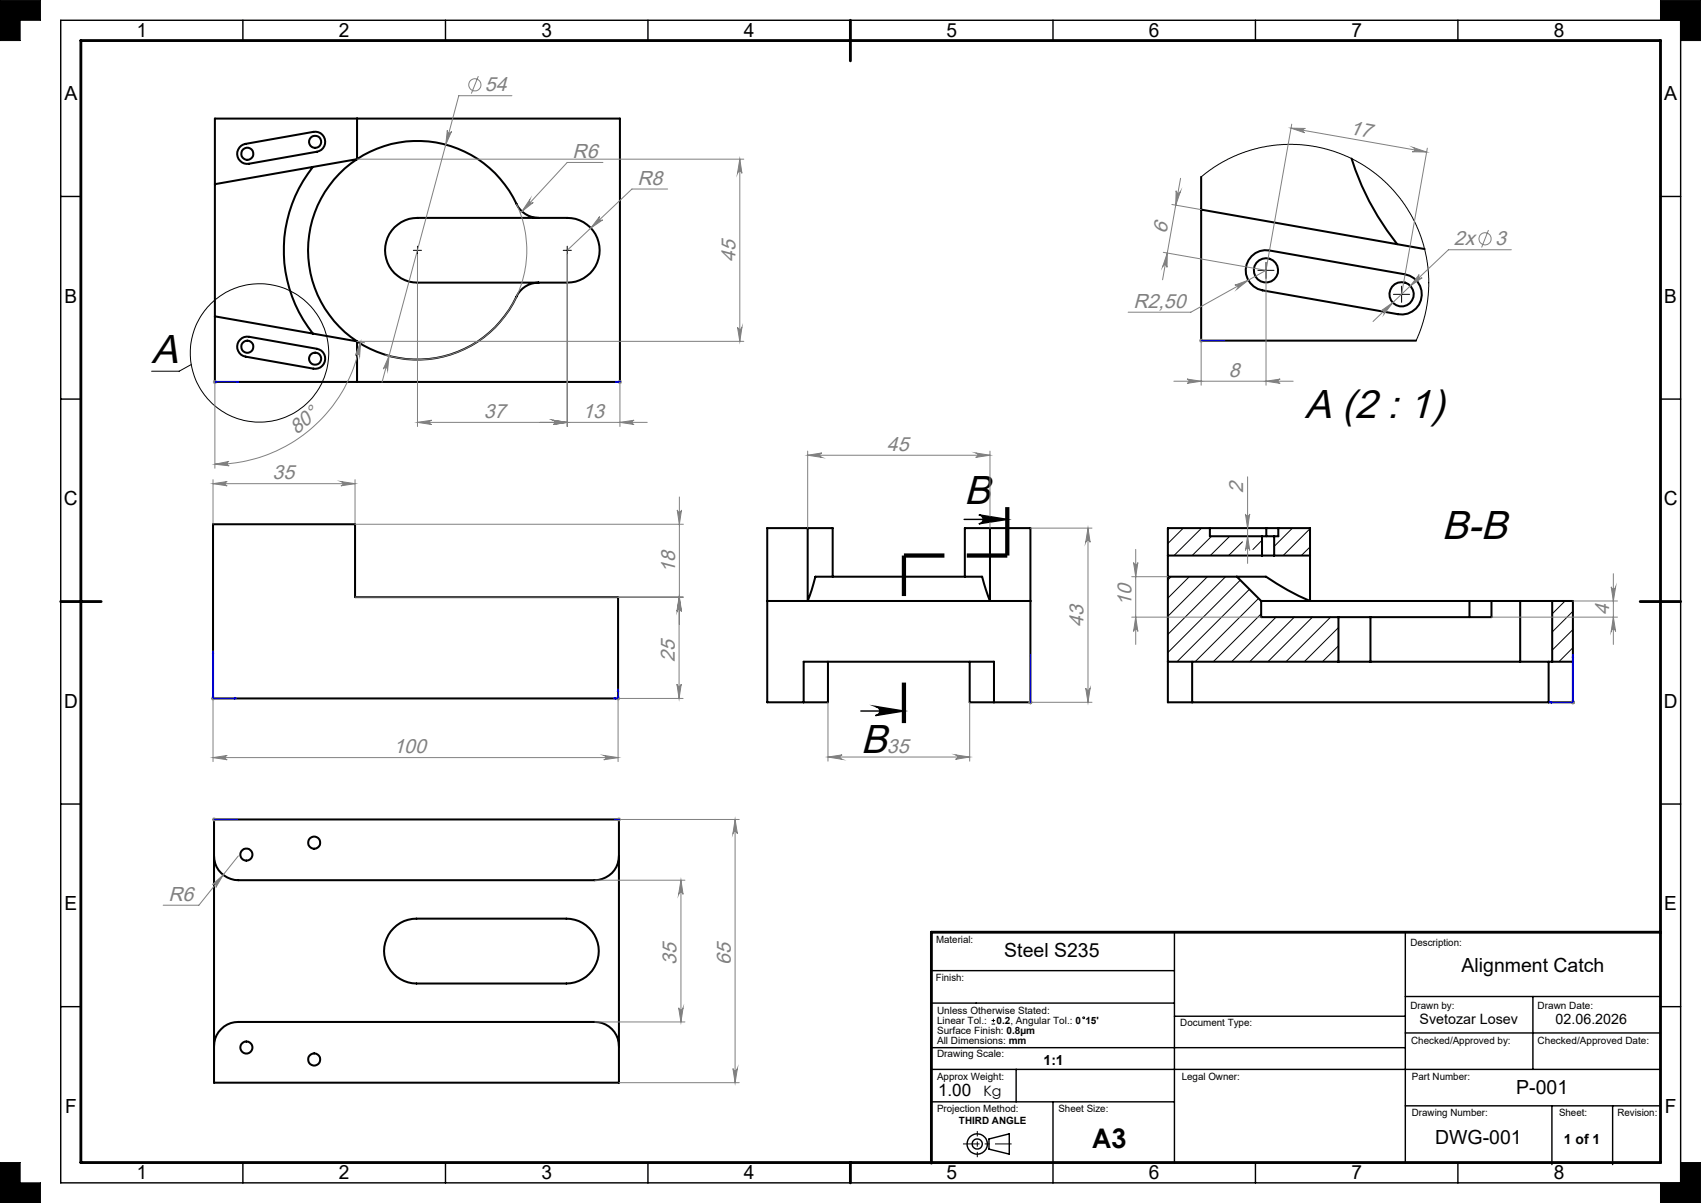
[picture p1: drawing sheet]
<svg xmlns="http://www.w3.org/2000/svg" width="420mm" height="297mm" viewBox="0 0 420 297" stroke-linecap="round" stroke-linejoin="round" font-family="sans-serif">
<g fill="none" stroke="#000" stroke-width=".5">
<path d="M53.1 29.3h100v65h-100zM59.1 36.4l.4-.4 1.1-.5 16.8-2.9a2.49 2.49 0 0 1 2.9 2 2.49 2.49 0 0 1-2.1 2.9l-16.7 2.9a2.48 2.48 0 0 1-2.6-1.2 2.48 2.48 0 0 1 .2-2.8zM88.2 39.3a26.9 26.9 0 0 0 0 45M88.2 39.3a27.1 27.1 0 0 1 39.7 11.8 6.1 6.1 0 0 0 5.1 2.7M88.2 29.3v10M88.2 39.3l-35.1 6.2M333.7 39.2a64.8 64.8 0 0 0 11.3 21.1M77.3 41.2a33.1 33.1 0 0 0 0 41.2M97.4 56.1a8 8 0 0 1 5.7-2.3h37a8 8 0 0 1 8 8 8 8 0 0 1-8 8h-37a8 8 0 0 1-7.4-5 8 8 0 0 1 1.7-8.7zM296.6 43.7v40.4h53M296.6 51.7l55.2 9.8M53.1 78.1l35.1 6.2"/>
<path d="M133 69.8a6 6 0 0 0-5.5 3.4 27 27 0 0 1-39.3 11.1M309 63.2a4.9 4.9 0 0 1 4.4-1.4l33.5 5.9a5 5 0 0 1 4.1 5.8 5 5 0 0 1-5.8 4.1l-33.5-5.9a5 5 0 0 1-2.7-8.5zM59.3 83.9a2.34 2.34 0 0 1 2.2-.8l16.7 3a2.49 2.49 0 0 1 2.1 2.9 2.49 2.49 0 0 1-2.9 2l-16.8-3a2.48 2.48 0 0 1-1.3-4.1zM88.2 84.3v10M52.6 129.4h35.1v18h64.9v25h-100zM199.4 130.4v18l1.9-6h41.2l1.9 6v-18M288.4 137.2h23.2M298.7 130.4v2h12.9M311.6 132.4h3M311.6 137.2h3M311.6 132.4v4.8M312.7 130.4h2.9"/>
<path d="M312.7 130.4h-24.3v43h6M312.7 130.4v2M314.6 137.2h8.9M314.6 132.4v4.8M315.6 130.4h7.9v18M315.6 130.4v2h-1M189.4 148.4h65M205.6 142.4v-12h-16.2v43h9M238.2 142.4v-12h16.2v43h-9M288.4 142.4h17M305.4 142.4l6 6M305.4 142.4h7.2a61.2 61.2 0 0 0 10.9 6"/>
<path d="M311.4 148.4h12.1M311.4 148.4v4h19.1M323.5 148.4h39.3M330.5 152.4h7.9M330.5 152.4v11M338.4 152.4v11M362.8 148.4h5.5M362.8 148.4v4M368.3 148.4h7.1M368.3 148.4v4h-29.9M375.4 148.4h7.9M375.4 148.4v15"/>
<path d="M383.3 148.4h5.1v25h-6M383.3 148.4v15M198.4 173.4v-10h47v10M204.4 163.4v10h-6M239.4 163.4v10h6M288.4 163.4h42.1M294.4 173.4h88M294.4 163.4v10M330.5 163.4h7.9M338.4 163.4h37M375.4 163.4h7.9M382.4 163.4v10"/>
<path d="M383.3 163.4h5.1M52.8 211.3a6 6 0 0 0 6 6h88a6 6 0 0 0 6-6M52.8 202.3h100v65h-100zM97.2 229.2a7.7 7.7 0 0 1 5.6-2.4h37a8 8 0 0 1 8 8 8 8 0 0 1-8 8h-37a8 8 0 0 1-7.3-4.9 8 8 0 0 1 1.7-8.7zM52.8 258.3a6 6 0 0 1 6-6h88a6 6 0 0 1 6 6"/>
<circle cx="61.1" cy="38" r="1.51"/>
<circle cx="77.8" cy="35" r="1.5"/>
<circle cx="312.6" cy="66.7" r="3"/>
<circle cx="346.1" cy="72.7" r="3"/>
<circle cx="61.1" cy="85.6" r="1.51"/>
<circle cx="77.8" cy="88.6" r="1.5"/>
<circle cx="60.8" cy="211" r="1.5"/>
<circle cx="77.6" cy="208" r="1.51"/>
<circle cx="60.8" cy="258.6" r="1.48"/>
<circle cx="77.6" cy="261.6" r="1.51"/>
</g>
<g fill="none" stroke="#000" stroke-width=".25">
<path d="M0 0h10v5h-5v5h-5zM410 0h10v10h-5v-5h-5zM296.6 43.7l2-1.6 3.2-2.1 4.9-2.3 5.1-1.4 2.6-.4 3.5-.3 5.1 .3 3.9 .8 2.2 .6 5.1 2.1 4.7 2.9 3.9 3.4 2.3 2.6 1.8 2.4 1.8 2.9 1.1 2.2 1.9 5.5 .9 5.2 .2 2.1-.1 4.1-.5 3.4-.6 2.7-.9 2.7-1.1 2.6M292.2 130.4l-3.8 3.8M296.7 130.4l-6.8 6.8M299.2 132.4l-4.8 4.8M303.6 132.4l-4.8 4.8M306.8 133.8l-3.4 3.4M311.6 133.4l-2.2 2.3M319.1 130.4l-4.5 4.5M323.5 130.5l-6.7 6.7M323.5 135l-2.2 2.2"/>
<path d="M289.2 142.4l-.8 .8M293.7 142.4l-5.3 5.3M298.1 142.4l-9.7 9.7M302.6 142.4l-14.2 14.2M306.2 143.2l-17.8 17.9M308.5 145.5l-17.9 17.9M310.8 147.7l-15.7 15.7M311.4 151.5l-11.8 11.9M315.1 152.4l-11 11M319.6 152.4l-11 11M324.1 152.4l-11 11M328.5 152.4l-11 11"/>
<path d="M330.5 154.9l-8.4 8.5M330.5 159.5l-4 3.9M386.4 148.4l-3.1 3.1M388.4 150.9l-5.1 5.1M388.4 155.4l-5.1 5.1M388.4 159.9l-3.5 3.5M0 287h5v5h5v5h-10zM415 287h5v10h-10v-5h5z"/>
</g>
<g fill="none" stroke="#000" stroke-width=".35">
<path d="M15 5h400v287h-400zM60 5v5M110 5v5M160 5v5M260 5v5M310 5v5M360 5v5M15 48.5h5M410 48.5h5M15 98.5h5M410 98.5h5M15 198.5h5"/>
<path d="M410 198.5h5M230 239.6h60M290 230.1v57.1M347 230.1v57.1M15 248.5h5M230 258.7h117M230 247.6h60M290 250.9h57M347 255h63M347 246h63M378.5 246v18M410 248.5h5"/>
<path d="M230 272h60M230 264h180M250.9 264v8M260 272v20M347 273h63M383.2 273v14.5M398.2 273v14.5M60 287v5M110 287v5M160 287v5M244.2 281.2l5-1.3v5l-5-1.2zM310 287v5"/>
<path d="M360 287v5"/>
<circle cx="241.3" cy="282.4" r="2.51"/>
<circle cx="241.3" cy="282.4" r="1.25"/>
</g>
<path d="M52.6 160.7l.1 .6h-.2zM52.6 160.7v11.7h5.9M57.9 172.3l.6 .1-.6 .2z" fill="none" stroke="#00f" stroke-width=".25"/>
<path d="M52.1 172.4h1M52.2 172l.8 .8M52.6 171.9v1M53 172l-.8 .8" fill="none" stroke="#808080" stroke-width=".25"/>
<path d="M237.8 282.4h12" fill="none" stroke="#000" stroke-width=".25" stroke-dasharray="15.2 1.3 1.3 1.3" stroke-dashoffset="11.1" stroke-linecap="butt"/>
<path d="M241.3 279.2v6.5" fill="none" stroke="#000" stroke-width=".25" stroke-dasharray="15.2 1.3 1.3 1.3" stroke-dashoffset="13.9" stroke-linecap="butt"/>
<path d="M20 10h390v277h-390zM210 5v10M15 148.5h10M405 148.5h10M410 230.1h-180v57.1M210 287v5" fill="none" stroke="#000" stroke-width=".7"/>
<path d="M57.9 172.3l.6 .1-.6 .2zM52.6 160.7l.1 .6h-.2z" fill="#00f"/>
<path d="M0 0v10h5v-5h5v-5zM0 287v10h10v-5h-5v-5zM415 287v5h-5v5h10v-10zM410 0v5h5v5h5v-10z" fill-rule="evenodd" fill="#000"/>
<g fill="none" stroke="#808080" stroke-width=".25">
<path d="M118.1 18.8l-1.7 4.3M88.2 39.3h95.5M110.5 32.2a.53 .53 0 0 0 .3 .6 .53 .53 0 0 0 .7-.3l-1.4 3.2zM126.4 23.6h-13.1l-19 70.8M182.7 39.3l.5 3.5a.55 .55 0 0 0-.5-.5 .55 .55 0 0 0-.6 .5zM182.7 39.3v45M318.8 31.6l3.5 .1a.54 .54 0 0 0-.6 .5 .54 .54 0 0 0 .4 .6zM318.8 31.6l33.4 5.9M318.9 30.7l-6.3 36-18.6 10.4h-15.4M348.9 36.4l3.3 1.1h-3.5a.54 .54 0 0 0 .6-.5 .54 .54 0 0 0-.4-.6zM352.4 36.6l-6.3 36M127.5 50.3a27 27 0 0 1-4.1 29.2 27 27 0 0 1-28.3 8.1"/>
<path d="M130.8 49.2a.55 .55 0 0 0 .1 .8 .55 .55 0 0 0 .8 0l-2.8 2.2zM148.1 53.5a.55 .55 0 0 0 0 .7 .55 .55 0 0 0 .7 .1l-2.9 2zM148.9 40.1h-8.8l-11.2 12.1M164.9 46.7h-8.9l-15.9 15.1M289.3 50.5l7.3 1.2M290.4 47.1a.54 .54 0 0 0 .5 .6 .54 .54 0 0 0 .6-.4l-1.2 3.4zM291.5 44l-4.4 25.1M367.5 56.8l-1.7 4.3M103.1 62.8v42.5M140.1 62.8v42.5M287.2 62.3l25.4 4.4M288.2 62.5l-.1 3.5a.54 .54 0 0 0-.4-.6 .54 .54 0 0 0-.6 .4z"/>
<path d="M304.9 70.4l3.3-1.2-2.8 2.2a.55 .55 0 0 0 .2-.8 .55 .55 0 0 0-.7-.2zM312.6 68.8v26.3M341 76.8l2.9-2.1-2.2 2.8a.54 .54 0 0 0 0-.7 .54 .54 0 0 0-.7 0zM350.4 67.8a.54 .54 0 0 0 0 .7 .54 .54 0 0 0 .8 .1l-3 2zM373.2 61.7h-15.6l-18.6 17.7M52.6 94.3h1M52.7 93.9l.7 .7M53.1 93.8v21.8M53.4 93.9l-.7 .7M89 84.5l-.2 3.5a.54 .54 0 0 0-.4-.6 .54 .54 0 0 0-.7 .3zM89 84.5a36.5 36.5 0 0 1-35.9 30.1M96.1 87.9l-.4 3.5a.55 .55 0 0 0-.4-.7 .55 .55 0 0 0-.6 .4z"/>
<path d="M152.6 94.3h1M152.7 93.9l.7 .7M153.1 93.8v11.5M153.4 93.9l-.7 .7M182.1 80.8a.55 .55 0 0 0 .6 .5 .55 .55 0 0 0 .5-.5l-.5 3.5zM183.7 84.3h-95.5l1.8 .3M289.8 94.1h29.5M293.1 93.6l3.5 .5-3.5 .5a.53 .53 0 0 0 .5-.5 .53 .53 0 0 0-.5-.5zM296.1 84.1h1M296.2 83.7l.7 .8M296.6 83.6v11.5M296.9 83.7l-.7 .8"/>
<path d="M312.6 94.1l3.5-.5a.53 .53 0 0 0-.5 .5 .53 .53 0 0 0 .5 .5zM52.6 119.4l3.5-.5a.53 .53 0 0 0-.5 .5 .53 .53 0 0 0 .5 .5zM52.6 118.4v11M52.6 119.4h35.1M53.1 114.6l3.5-.7a.55 .55 0 0 0-.5 .6 .55 .55 0 0 0 .5 .5zM84.2 118.9l3.5 .5-3.5 .5a.53 .53 0 0 0 .5-.5 .53 .53 0 0 0-.5-.5zM87.7 118.4v11M103.1 104.3l3.5-.6a.53 .53 0 0 0-.5 .6 .53 .53 0 0 0 .5 .5zM103.1 104.3h56.7M136.6 103.7l3.5 .6-3.5 .5a.53 .53 0 0 0 .5-.5 .53 .53 0 0 0-.5-.6zM153.1 104.3l3.5-.6a.53 .53 0 0 0-.5 .6 .53 .53 0 0 0 .5 .5zM199.4 112.4l3.5-.6a.55 .55 0 0 0-.5 .6 .55 .55 0 0 0 .5 .5z"/>
<path d="M199.4 111.4v19M199.4 112.4h45M240.9 111.8l3.5 .6-3.5 .5a.55 .55 0 0 0 .5-.5 .55 .55 0 0 0-.5-.6zM244.4 111.4v19M308 117.7v21.4M87.7 129.4h81M167.2 125.9a.53 .53 0 0 0 .5 .5 .53 .53 0 0 0 .6-.5l-.6 3.5zM167.7 122.7v31.5M254.4 130.4h15.2M268.6 130.4l.6 3.5a.55 .55 0 0 0-.6-.5 .55 .55 0 0 0-.5 .5zM268.6 130.4v43M279.9 138.9a.53 .53 0 0 0 .5 .5 .53 .53 0 0 0 .6-.5l-.6 3.5z"/>
<path d="M280.4 135.6v23.5M307.5 126.9a.53 .53 0 0 0 .5 .5 .53 .53 0 0 0 .6-.5l-.6 3.5zM308 132.4l.6 3.5a.53 .53 0 0 0-.6-.6 .53 .53 0 0 0-.5 .6zM87.7 147.4h81M167.7 147.4l.5 3.5a.53 .53 0 0 0-.5-.5 .53 .53 0 0 0-.6 .5zM167.7 147.4v25M167.7 147.4l.6 3.5a.53 .53 0 0 0-.6-.5 .53 .53 0 0 0-.5 .5zM279.4 152.4h32M279.4 142.4h9M280.4 152.4l.6 3.5a.53 .53 0 0 0-.6-.5 .53 .53 0 0 0-.5 .5zM368.3 152.4h31.1M388.4 148.4h11"/>
<path d="M397.8 144.9a.55 .55 0 0 0 .6 .5 .55 .55 0 0 0 .5-.5l-.5 3.5zM398.4 152.4l.5 3.5a.55 .55 0 0 0-.5-.5 .55 .55 0 0 0-.6 .5zM398.4 141.6v17.5M52.6 172.4v15.6M152.1 172.4h16.6M152.3 172l.7 .8M152.6 171.9v16.1M153 172l-.7 .8M167.1 168.9a.53 .53 0 0 0 .6 .5 .53 .53 0 0 0 .5-.5l-.5 3.5zM204.4 173.4v14.5M239.4 173.4v14.5M253.9 173.4h15.7"/>
<path d="M254.1 173l.7 .7M254.4 172.9v1M254.8 173l-.7 .7M268.1 169.9a.55 .55 0 0 0 .5 .5 .55 .55 0 0 0 .6-.5l-.6 3.5zM387.9 173.4h1M388 173l.7 .7M388.4 172.9v1M388.7 173l-.7 .7M52.6 187l3.5-.5a.53 .53 0 0 0-.5 .5 .53 .53 0 0 0 .5 .6zM52.6 187h100M149.1 186.5l3.5 .5-3.5 .6a.53 .53 0 0 0 .5-.6 .53 .53 0 0 0-.5-.5zM204.4 186.9l3.5-.5a.55 .55 0 0 0-.5 .5 .55 .55 0 0 0 .5 .6z"/>
<path d="M204.4 186.9h35M235.9 186.4l3.5 .5-3.5 .6a.55 .55 0 0 0 .5-.6 .55 .55 0 0 0-.5-.5zM52.4 202.3h.9M52.5 218.4l2.6-2.4-1.8 3.1a.54 .54 0 0 0-.1-.8 .54 .54 0 0 0-.7 .1zM52.5 202l.7 .7M52.8 201.8v1M53.2 202l-.7 .7M58.8 211.3l-9.7 12.2h-8.8M146.9 217.3h22.2M152.3 202.3h30.2M152.5 202l.7 .7M152.8 201.8v1"/>
<path d="M153.2 202l-.7 .7M168.1 217.3l.6 3.5a.55 .55 0 0 0-.6-.5 .55 .55 0 0 0-.5 .5zM168.1 217.3v35M181.5 202.3l.6 3.5a.55 .55 0 0 0-.6-.5 .55 .55 0 0 0-.5 .5zM181.5 202.3v65M146.9 252.3h22.2M167.6 248.8a.55 .55 0 0 0 .5 .5 .55 .55 0 0 0 .6-.5l-.6 3.5zM152.9 267.3h29.6M181 263.8a.55 .55 0 0 0 .5 .5 .55 .55 0 0 0 .6-.5l-.6 3.5z"/>
<circle cx="117.2" cy="21" r="1.51"/>
<circle cx="366.7" cy="58.9" r="1.51"/>
</g>
<g fill="none" stroke="#000" stroke-width=".25">
<path d="M102.1 61.8h2M103.1 60.8v2M139.1 61.8h2M140.1 60.8v2M310.6 66.7h4M312.6 64.8v4M344.1 72.7h4M346.1 70.7v3.9M47.2 90l-3 1.6h-6.8M244.8 252.8h.9M244.8 252h.9M245.3 251.5v.9"/>
<circle cx="64.1" cy="87.2" r="17.1"/>
<circle cx="267.6" cy="251.3" r=".22"/>
</g>
<g fill="none" stroke="#000" stroke-width=".35">
<path d="M222.8 137.2v10M223.2 136.8h10M223.2 137.5h10M223.5 137.2v10M233.2 137.2h-10v10M238.1 128.2h10.6M238.7 136.8h10M238.7 137.5h10M241.7 127.1l7 1.1-7 1.1a1.11 1.11 0 0 0 1.1-1.1 1.11 1.11 0 0 0-1.1-1.1zM248.4 125.2v12M248.7 125.2v12h-10M249.1 131.2v6z"/>
<path d="M249.1 125.2v6M212.5 175.5h10.7M216.2 174.4l7 1.1-7 1.2a1.13 1.13 0 0 0 1.1-1.2 1.13 1.13 0 0 0-1.1-1.1zM222.8 168.5v10M223.2 168.5v10M223.5 168.5v10"/>
</g>
<g fill="none" stroke="#00f" stroke-width=".25">
<path d="M52.9 94.3h.3zM53.1 94.3h.1M53.1 94.3h5.8M58.9 94.3h-.6h.6M151.9 94.3h.6h-.6M151.9 94.3h1.2M152.9 94.3h.3zM153.1 94.3h.1M296.4 84.1h.3zM296.6 84.1h.1M296.6 84.1h5.9M302.5 84.1h-.6h.6"/>
<path d="M151.4 172.4l.6-.1v.3zM152.6 170.1l.2 .6h-.4zM152.6 170.1v2.3h-1.2M254.4 173.2v.3zM254.4 161.6v.6v-.6M254.4 171v.6v-.6M254.4 173.4h.1M254.4 161.6v11.8M382.5 173.4l.6-.2v.3zM388.4 161.6l.1 .6h-.3zM388.4 161.6v11.8h-5.9M52.7 202.3h.3z"/>
<path d="M52.8 202.3h.1M52.8 202.3h5.9M58.7 202.3h-.6h.6M151.7 202.3h.6h-.6M151.7 202.3h1.1M152.7 202.3h.3zM152.8 202.3h.1"/>
</g>
<path d="M241.7 127.1l7 1.1-7 1.1a1.11 1.11 0 0 0 1.1-1.1 1.11 1.11 0 0 0-1.1-1.1zM216.2 174.4l7 1.1-7 1.2a1.13 1.13 0 0 0 1.1-1.2 1.13 1.13 0 0 0-1.1-1.1z" fill="#000"/>
<g fill="#00f">
<path d="M151.4 172.4l.6-.1v.3zM152.6 170.1l.2 .6h-.4zM254.4 173.2v.3zM254.4 161.6v.6z"/>
<path d="M151.7 202.3h.6zM152.7 202.3h.3zM58.3 94.3h.6zM52.9 94.3h.3z"/>
<path d="M254.4 173.2v.3zM254.4 171v.6zM58.1 202.3h.6zM52.7 202.3h.3zM151.9 94.3h.6zM152.9 94.3h.3zM301.9 84.1h.6zM296.4 84.1h.3zM382.5 173.4l.6 .1v-.3zM388.4 161.6l-.2 .6h.3zM382.5 173.4l.6 .1v-.3zM388.4 161.6l-.2 .6h.3z"/>
</g>
<g fill="#808080">
<path d="M149.1 186.5l3.5 .5-3.5 .6a.53 .53 0 0 0 .5-.6 .53 .53 0 0 0-.5-.5zM52.6 187l3.5-.5a.53 .53 0 0 0-.5 .5 .53 .53 0 0 0 .5 .6zM84.2 118.9l3.5 .5-3.5 .5a.53 .53 0 0 0 .5-.5 .53 .53 0 0 0-.5-.5zM52.6 119.4l3.5-.5a.53 .53 0 0 0-.5 .5 .53 .53 0 0 0 .5 .5z"/>
<path d="M204.4 186.9l3.5-.5a.55 .55 0 0 0-.5 .5 .55 .55 0 0 0 .5 .6zM235.9 186.4l3.5 .5-3.5 .6a.55 .55 0 0 0 .5-.6 .55 .55 0 0 0-.5-.5zM52.5 218.4a.54 .54 0 0 1 .7-.1 .54 .54 0 0 1 .1 .8l1.8-3.1zM148.1 53.5l-2.2 2.8 2.9-2a.55 .55 0 0 1-.7-.1 .55 .55 0 0 1 0-.7zM130.8 49.2l-1.9 3 2.8-2.2a.55 .55 0 0 1-.8 0 .55 .55 0 0 1-.1-.8zM96.1 87.9l-1.4 3.2a.55 .55 0 0 1 .6-.4 .55 .55 0 0 1 .4 .7zM110.5 32.2l-.4 3.5 1.4-3.2a.53 .53 0 0 1-.7 .3 .53 .53 0 0 1-.3-.6zM103.1 104.3l3.5-.6a.53 .53 0 0 0-.5 .6 .53 .53 0 0 0 .5 .5zM136.6 103.7l3.5 .6-3.5 .5a.53 .53 0 0 0 .5-.5 .53 .53 0 0 0-.5-.6zM136.6 103.7l3.5 .6-3.5 .5a.53 .53 0 0 0 .5-.5 .53 .53 0 0 0-.5-.6zM153.1 104.3l3.5-.6a.53 .53 0 0 0-.5 .6 .53 .53 0 0 0 .5 .5zM304.9 70.4a.55 .55 0 0 1 .7 .2 .55 .55 0 0 1-.2 .8l2.8-2.2zM341 76.8a.54 .54 0 0 1 .7 0 .54 .54 0 0 1 0 .7l2.2-2.8zM350.4 67.8l-2.2 2.8 3-2a.54 .54 0 0 1-.8-.1 .54 .54 0 0 1 0-.7zM293.1 93.6l3.5 .5-3.5 .5a.53 .53 0 0 0 .5-.5 .53 .53 0 0 0-.5-.5zM312.6 94.1l3.5-.5a.53 .53 0 0 0-.5 .5 .53 .53 0 0 0 .5 .5z"/>
<path d="M89 84.5l-1.3 3.2a.54 .54 0 0 1 .7-.3 .54 .54 0 0 1 .4 .6zM53.1 114.6l3.5 .4a.55 .55 0 0 1-.6-.5 .55 .55 0 0 1 .6-.6z"/>
<path d="M288.2 62.5l-.1 3.5a.54 .54 0 0 0-.4-.6 .54 .54 0 0 0-.6 .4zM290.4 47.1a.54 .54 0 0 0 .5 .6 .54 .54 0 0 0 .6-.4l-1.2 3.4z"/>
<path d="M308 132.4l.6 3.5a.53 .53 0 0 0-.6-.6 .53 .53 0 0 0-.5 .6zM307.5 126.9a.53 .53 0 0 0 .5 .5 .53 .53 0 0 0 .6-.5l-.6 3.5z"/>
<path d="M280.4 152.4l.6 3.5a.53 .53 0 0 0-.6-.5 .53 .53 0 0 0-.5 .5zM279.9 138.9a.53 .53 0 0 0 .5 .5 .53 .53 0 0 0 .6-.5l-.6 3.5z"/>
<path d="M397.8 144.9a.55 .55 0 0 0 .6 .5 .55 .55 0 0 0 .5-.5l-.5 3.5zM398.4 152.4l.5 3.5a.55 .55 0 0 0-.5-.5 .55 .55 0 0 0-.6 .5z"/>
<path d="M167.7 147.4l.5 3.5a.53 .53 0 0 0-.5-.5 .53 .53 0 0 0-.6 .5zM167.1 168.9a.53 .53 0 0 0 .6 .5 .53 .53 0 0 0 .5-.5l-.5 3.5zM167.2 125.9a.53 .53 0 0 0 .5 .5 .53 .53 0 0 0 .6-.5l-.6 3.5zM167.7 147.4l.6 3.5a.53 .53 0 0 0-.6-.5 .53 .53 0 0 0-.5 .5zM268.6 130.4l.6 3.5a.55 .55 0 0 0-.6-.5 .55 .55 0 0 0-.5 .5zM268.1 169.9a.55 .55 0 0 0 .5 .5 .55 .55 0 0 0 .6-.5l-.6 3.5zM168.1 217.3l.6 3.5a.55 .55 0 0 0-.6-.5 .55 .55 0 0 0-.5 .5zM167.6 248.8a.55 .55 0 0 0 .5 .5 .55 .55 0 0 0 .6-.5l-.6 3.5zM181.5 202.3l.6 3.5a.55 .55 0 0 0-.6-.5 .55 .55 0 0 0-.5 .5zM181 263.8a.55 .55 0 0 0 .5 .5 .55 .55 0 0 0 .6-.5l-.6 3.5zM182.7 39.3l.5 3.5a.55 .55 0 0 0-.5-.5 .55 .55 0 0 0-.6 .5zM182.1 80.8a.55 .55 0 0 0 .6 .5 .55 .55 0 0 0 .5-.5l-.5 3.5z"/>
<path d="M318.8 31.6l3.5 .1a.54 .54 0 0 0-.6 .5 .54 .54 0 0 0 .4 .6zM348.9 36.4l3.3 1.1h-3.5a.54 .54 0 0 0 .6-.5 .54 .54 0 0 0-.4-.6z"/>
<path d="M199.4 112.4l3.5-.6a.55 .55 0 0 0-.5 .6 .55 .55 0 0 0 .5 .5zM240.9 111.8l3.5 .6-3.5 .5a.55 .55 0 0 0 .5-.5 .55 .55 0 0 0-.5-.6z"/>
</g>
<g font-size="10">
<text x="37.4" y="89.6">A</text>
<text x="322.2" y="103.2">A (2 : 1)</text>
<text x="238.1" y="124.4">B</text>
<text x="356" y="133.1">B-B</text>
<text x="212.6" y="185.9">B</text>
</g>
<text font-size="6.7" x="269.6" y="283.5">A3</text>
<g font-size="5" fill="#808080">
<text x="119.7" y="22.5">54</text>
<text x="333.1" y="33.1" transform="rotate(10 333.1 33.1)">17</text>
<text x="141.4" y="39">R6</text>
<text x="157.4" y="45.6">R8</text>
<text x="288" y="57.7" transform="rotate(-80 288 57.7)">6</text>
<text x="181.6" y="64.7" transform="rotate(-90 181.6 64.7)">45</text>
<text x="359" y="60.5">2x</text>
<text x="369.2" y="60.5">3</text>
<text x="279.9" y="76">R2,50</text>
<text x="303.4" y="93">8</text>
<text x="73.3" y="107.4" transform="rotate(-40 73.3 107.4)">80°</text>
<text x="119.4" y="103.2">37</text>
<text x="143.8" y="103.2">13</text>
<text x="219" y="111.3">45</text>
<text x="67.3" y="118.3">35</text>
<text x="307" y="121.7" transform="rotate(-90 307 121.7)">2</text>
<text x="166.7" y="141.4" transform="rotate(-90 166.7 141.4)">18</text>
<text x="279.4" y="149.6" transform="rotate(-90 279.4 149.6)">10</text>
<text x="267.6" y="154.8" transform="rotate(-90 267.6 154.8)">43</text>
<text x="397.3" y="151.9" transform="rotate(-90 397.3 151.9)">4</text>
<text x="166.6" y="163.4" transform="rotate(-90 166.6 163.4)">25</text>
<text x="97.1" y="185.9">100</text>
<text x="219" y="185.8">35</text>
<text x="41.6" y="222.4">R6</text>
<text x="167.1" y="238.3" transform="rotate(-90 167.1 238.3)">35</text>
<text x="180.5" y="238.3" transform="rotate(-90 180.5 238.3)">65</text>
</g>
<g font-size="4.8">
<text x="33.8" y="9.2">1</text>
<text x="83.7" y="9.2">2</text>
<text x="133.7" y="9.2">3</text>
<text x="183.7" y="9.2">4</text>
<text x="233.7" y="9.2">5</text>
<text x="283.7" y="9.2">6</text>
<text x="333.7" y="9.2">7</text>
<text x="383.7" y="9.2">8</text>
<text x="15.9" y="24.7">A</text>
<text x="410.9" y="24.7">A</text>
<text x="15.9" y="74.7">B</text>
<text x="410.9" y="74.7">B</text>
<text x="15.8" y="124.7">C</text>
<text x="410.8" y="124.7">C</text>
<text x="15.8" y="174.7">D</text>
<text x="410.8" y="174.7">D</text>
<text x="15.9" y="224.7">E</text>
<text x="410.9" y="224.7">E</text>
<text x="248" y="236.4">Steel S235</text>
<text x="360.9" y="240">Alignment Catch</text>
<text x="16.1" y="274.7">F</text>
<text x="374.4" y="270.2">P-001</text>
<text x="411.1" y="274.7">F</text>
<text x="354.4" y="282.4">DWG-001</text>
<text x="33.8" y="291.2">1</text>
<text x="83.7" y="291.2">2</text>
<text x="133.7" y="291.2">3</text>
<text x="183.7" y="291.2">4</text>
<text x="233.7" y="291.2">5</text>
<text x="283.7" y="291.2">6</text>
<text x="333.7" y="291.2">7</text>
<text x="383.7" y="291.2">8</text>
</g>
<text font-size="4.2" x="231.6" y="270.5">1.00</text>
<g font-size="3.5">
<text x="350.5" y="252.7">Svetozar Losev</text>
<text x="384.1" y="252.7">02.06.2026</text>
<text x="242.8" y="270.7">Kg</text>
</g>
<g font-size="3.4">
<text x="257.7" y="262.8">1:1</text>
<text x="386.2" y="282.4">1 of 1</text>
</g>
<g font-size="2.5">
<text x="231.1" y="232.8">Material:</text>
<text x="348.3" y="233.5">Description:</text>
<text x="231.1" y="242.2">Finish:</text>
<text x="231.4" y="250.3">Unless Otherwise Stated:</text>
<text x="348.3" y="249">Drawn by:</text>
<text x="379.6" y="249">Drawn Date:</text>
<text x="231.4" y="252.8">Linear Tol.:</text>
<text x="231.4" y="255.2">Surface Finish: 0.8µm</text>
<text x="231.4" y="257.7">All Dimensions: mm</text>
<text x="246.1" y="252.8">0.2, Angular Tol.: 0</text>
<text x="268" y="252.8">15'</text>
<text x="291.4" y="253.4">Document Type:</text>
<text x="348.4" y="257.7">Checked/Approved by:</text>
<text x="379.6" y="257.7">Checked/Approved Date:</text>
<text x="231.4" y="261.1">Drawing Scale:</text>
<text x="231.4" y="266.7">Approx Weight:</text>
<text x="291.8" y="266.7">Legal Owner:</text>
<text x="348.6" y="266.7">Part Number:</text>
<text x="231.4" y="274.6">Projection Method:</text>
<text x="261.3" y="274.5">Sheet Size:</text>
<text x="348.6" y="275.4">Drawing Number:</text>
<text x="384.9" y="275.4">Sheet:</text>
<text x="399.4" y="275.4">Revision:</text>
<text x="236.8" y="277.4">THIRD ANGLE</text>
</g>
</svg>
